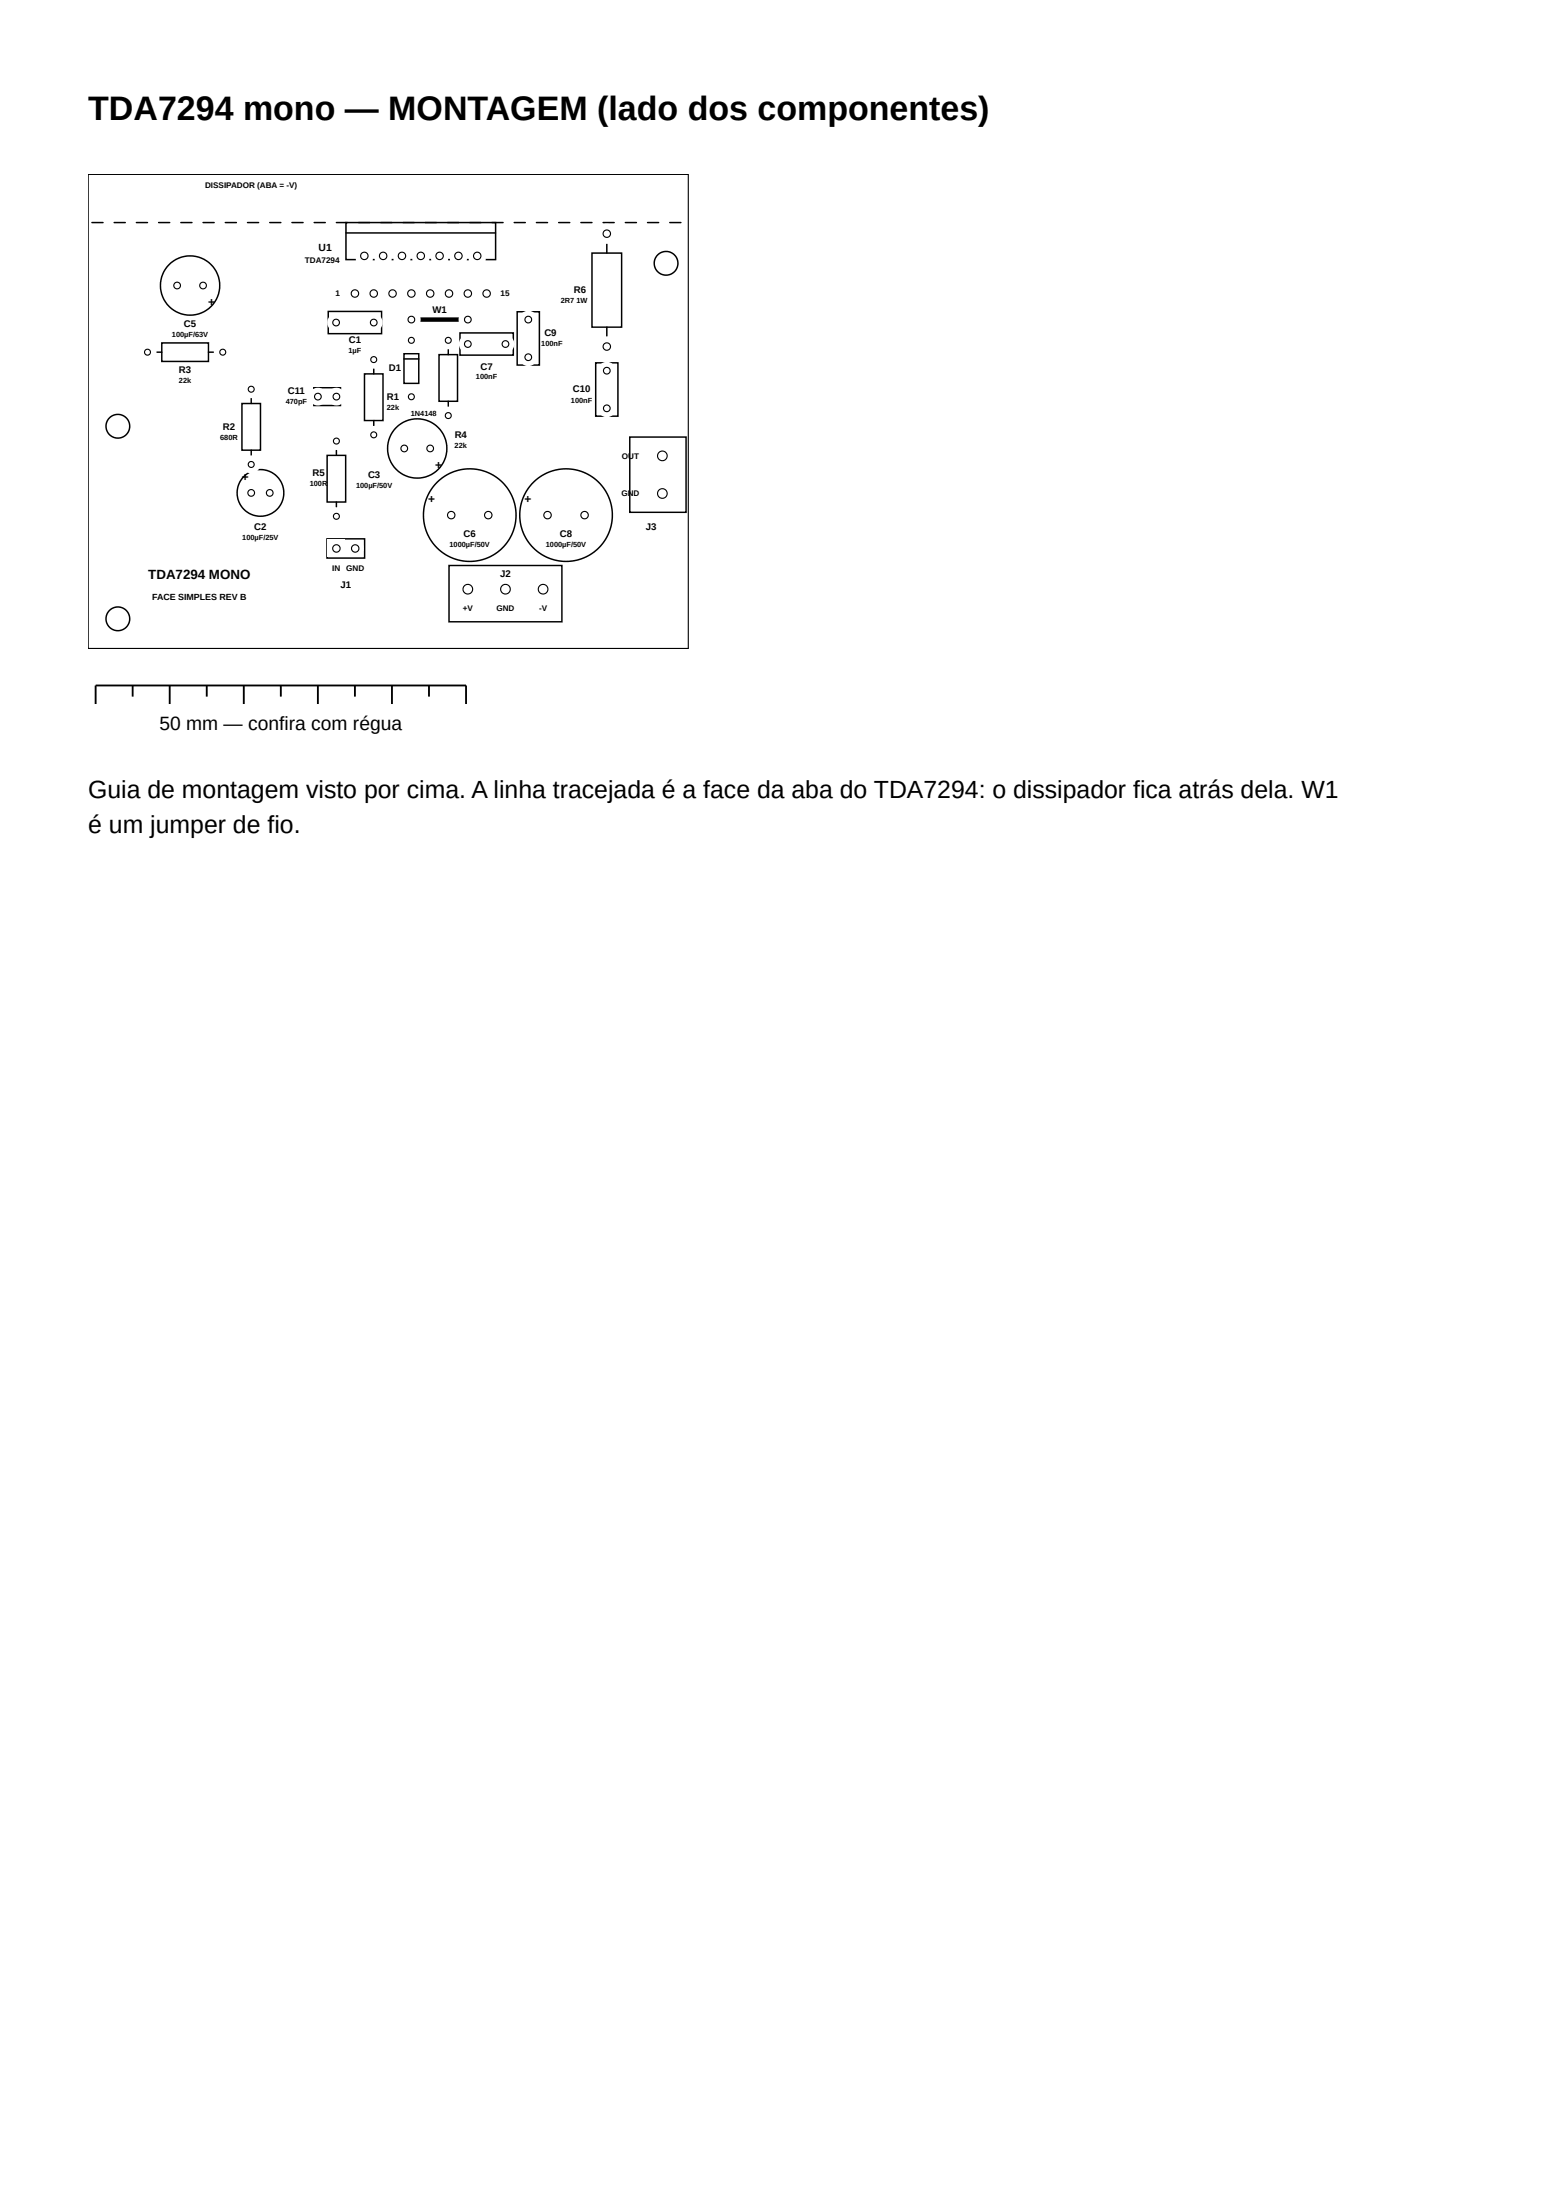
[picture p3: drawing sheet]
<svg xmlns="http://www.w3.org/2000/svg" width="210mm" height="297mm" viewBox="0 0 210 297" stroke-linecap="round" stroke-linejoin="round" font-family="sans-serif">
<path d="M11.9 23.5h81v64h-81z" fill="none" stroke="#000" stroke-width=".15"/>
<g fill="none" stroke="#000" stroke-width=".2">
<path d="M12.4 30h1.5M15.4 30h1.5M18.4 30h1.5M21.4 30h1.5M24.4 30h1.5M27.4 30h1.5M30.4 30h1.5M33.4 30h1.5M36.4 30h1.5M39.4 30h1.5M42.4 30h1.5M45.4 30h1.5"/>
<path d="M46.7 30h20.2v5h-20.2zM46.7 31.4h20.2M48.4 30h1.5M51.4 30h1.5M54.4 30h1.5M57.4 30h1.5M60.4 30h1.5M63.4 30h1.5M66.4 30h1.5M69.4 30h1.5M72.4 30h1.5M75.4 30h1.5"/>
<path d="M78.4 30h1.5M79.9 34.2h4v10h-4zM81.4 30h1.5M81.9 32.9v1.3M84.4 30h1.5M87.4 30h1.5M90.4 30h1.5M21.2 47.5h.6M21.8 46.3h6.3v2.5h-6.3zM28.1 47.5h.7M32.7 54.5h2.5v6.3h-2.5zM33.9 53.8v.7"/>
<path d="M42.4 52.3h3.6v2.4h-3.6zM44.3 42h7.2v3h-7.2zM49.2 50.5h2.5v6.3h-2.5zM50.4 49.8v.7M50.4 56.8v.7M54.5 47.8h2v4h-2zM54.5 48.5h2M59.3 47.9h2.5v6.3h-2.5zM60.5 47.2v.7M60.5 54.2v.7M62.1 44.9h7.2v3h-7.2zM69.8 42.1h3v7.2h-3z"/>
<path d="M80.4 49h3v7.2h-3zM81.9 44.2v1.2M85 59h7.6v10.2h-7.6zM33.9 60.8v.7M44.1 72.7h5.1v2.6h-5.1zM44.2 61.5h2.5v6.3h-2.5zM45.4 60.8v.7M45.4 67.8v.7M60.6 76.3h15.2v7.6h-15.2z"/>
<circle cx="25.7" cy="38.5" r="4"/>
<circle cx="35.2" cy="66.5" r="3.1"/>
<circle cx="56.3" cy="60.5" r="4"/>
<circle cx="63.4" cy="69.5" r="6.2"/>
<circle cx="76.4" cy="69.5" r="6.2"/>
</g>
<path d="M55.5 43.1h7.6" fill="none" stroke="#000" stroke-width=".6"/>
<path d="M47.1 38.4a1.15 1.15 0 0 1 1.2-.2 1.15 1.15 0 0 1 .8 1v.8a1.15 1.15 0 0 1-1.2 1.2 1.15 1.15 0 0 1-1.1-1.2v-1.1z" fill="#fff"/>
<circle cx="47.9" cy="39.6" r=".5" fill="none" stroke="#000" stroke-width=".15"/>
<path d="M48.4 33.3a1.15 1.15 0 0 1 1.2-.2 1.15 1.15 0 0 1 .7 1v.8a1.15 1.15 0 0 1-1.1 1.2 1.15 1.15 0 0 1-1.2-1.2l.1-1z" fill="#fff"/>
<circle cx="49.2" cy="34.5" r=".5" fill="none" stroke="#000" stroke-width=".15"/>
<path d="M49.6 38.4a1.15 1.15 0 0 1 1.3-.2 1.15 1.15 0 0 1 .7 1v.8a1.15 1.15 0 0 1-1.2 1.2 1.15 1.15 0 0 1-1.1-1.2v-1.1z" fill="#fff"/>
<circle cx="50.4" cy="39.6" r=".5" fill="none" stroke="#000" stroke-width=".15"/>
<path d="M50.9 33.3a1.15 1.15 0 0 1 1.3-.2 1.15 1.15 0 0 1 .7 1v.8a1.15 1.15 0 0 1-1.2 1.2 1.15 1.15 0 0 1-1.1-1.2v-1z" fill="#fff"/>
<circle cx="51.7" cy="34.5" r=".5" fill="none" stroke="#000" stroke-width=".15"/>
<path d="M52.2 38.4a1.15 1.15 0 0 1 1.2-.2 1.15 1.15 0 0 1 .7 1v.8a1.15 1.15 0 0 1-1.1 1.2 1.15 1.15 0 0 1-1.2-1.2l.1-1.1z" fill="#fff"/>
<circle cx="53" cy="39.6" r=".5" fill="none" stroke="#000" stroke-width=".15"/>
<path d="M53.4 33.3a1.15 1.15 0 0 1 1.3-.2 1.15 1.15 0 0 1 .7 1v.8a1.15 1.15 0 0 1-1.1 1.2 1.15 1.15 0 0 1-1.2-1.2v-1z" fill="#fff"/>
<circle cx="54.3" cy="34.5" r=".5" fill="none" stroke="#000" stroke-width=".15"/>
<path d="M54.7 38.4a1.15 1.15 0 0 1 1.3-.2 1.15 1.15 0 0 1 .7 1v.8a1.15 1.15 0 0 1-1.2 1.2 1.15 1.15 0 0 1-1.1-1.2v-1.1z" fill="#fff"/>
<circle cx="55.5" cy="39.6" r=".5" fill="none" stroke="#000" stroke-width=".15"/>
<path d="M56 33.3a1.15 1.15 0 0 1 1.2-.2 1.15 1.15 0 0 1 .7 1v.8a1.15 1.15 0 0 1-1.1 1.2 1.15 1.15 0 0 1-1.2-1.2l.1-1z" fill="#fff"/>
<circle cx="56.8" cy="34.5" r=".5" fill="none" stroke="#000" stroke-width=".15"/>
<path d="M57.3 38.4a1.15 1.15 0 0 1 1.2-.2 1.15 1.15 0 0 1 .7 1v.8a1.15 1.15 0 0 1-1.1 1.2 1.15 1.15 0 0 1-1.2-1.2l.1-1.1z" fill="#fff"/>
<circle cx="58.1" cy="39.6" r=".5" fill="none" stroke="#000" stroke-width=".15"/>
<path d="M58.5 33.3a1.15 1.15 0 0 1 1.3-.2 1.15 1.15 0 0 1 .7 1v.8a1.15 1.15 0 0 1-1.2 1.2 1.15 1.15 0 0 1-1.1-1.2v-1z" fill="#fff"/>
<circle cx="59.3" cy="34.5" r=".5" fill="none" stroke="#000" stroke-width=".15"/>
<path d="M59.8 38.4a1.15 1.15 0 0 1 1.2-.2 1.15 1.15 0 0 1 .8 1v.8a1.15 1.15 0 0 1-1.2 1.2 1.15 1.15 0 0 1-1.1-1.2v-1.1z" fill="#fff"/>
<circle cx="60.6" cy="39.6" r=".5" fill="none" stroke="#000" stroke-width=".15"/>
<path d="M61.1 33.3a1.15 1.15 0 0 1 1.2-.2 1.15 1.15 0 0 1 .7 1v.8a1.15 1.15 0 0 1-1.1 1.2 1.15 1.15 0 0 1-1.2-1.2l.1-1z" fill="#fff"/>
<circle cx="61.9" cy="34.5" r=".5" fill="none" stroke="#000" stroke-width=".15"/>
<path d="M62.3 38.4a1.15 1.15 0 0 1 1.3-.2 1.15 1.15 0 0 1 .7 1v.8a1.15 1.15 0 0 1-1.2 1.2 1.15 1.15 0 0 1-1.1-1.2v-1.1z" fill="#fff"/>
<circle cx="63.1" cy="39.6" r=".5" fill="none" stroke="#000" stroke-width=".15"/>
<path d="M63.6 33.3a1.15 1.15 0 0 1 1.3-.2 1.15 1.15 0 0 1 .7 1v.8a1.15 1.15 0 0 1-1.2 1.2 1.15 1.15 0 0 1-1.1-1.2v-1z" fill="#fff"/>
<circle cx="64.4" cy="34.5" r=".5" fill="none" stroke="#000" stroke-width=".15"/>
<path d="M64.9 38.4a1.15 1.15 0 0 1 1.2-.2 1.15 1.15 0 0 1 .7 1v.8a1.15 1.15 0 0 1-1.1 1.2 1.15 1.15 0 0 1-1.2-1.2l.1-1.1z" fill="#fff"/>
<circle cx="65.7" cy="39.6" r=".5" fill="none" stroke="#000" stroke-width=".15"/>
<path d="M26.2 37.3h2.5v2.5h-2.5z" fill="#fff"/>
<circle cx="27.4" cy="38.5" r=".45" fill="none" stroke="#000" stroke-width=".15"/>
<circle cx="23.9" cy="38.5" r="1.25" fill="#fff"/>
<circle cx="23.9" cy="38.5" r=".45" fill="none" stroke="#000" stroke-width=".15"/>
<circle cx="19.9" cy="47.5" r="1.2" fill="#fff"/>
<circle cx="19.9" cy="47.5" r=".4" fill="none" stroke="#000" stroke-width=".15"/>
<circle cx="30.1" cy="47.5" r="1.2" fill="#fff"/>
<circle cx="30.1" cy="47.5" r=".4" fill="none" stroke="#000" stroke-width=".15"/>
<circle cx="33.9" cy="52.5" r="1.2" fill="#fff"/>
<circle cx="33.9" cy="52.5" r=".4" fill="none" stroke="#000" stroke-width=".15"/>
<circle cx="33.9" cy="62.7" r="1.2" fill="#fff"/>
<circle cx="33.9" cy="62.7" r=".4" fill="none" stroke="#000" stroke-width=".15"/>
<path d="M32.7 65.3h2.5v2.5h-2.5z" fill="#fff"/>
<circle cx="33.9" cy="66.5" r=".45" fill="none" stroke="#000" stroke-width=".15"/>
<circle cx="36.4" cy="66.5" r="1.25" fill="#fff"/>
<circle cx="36.4" cy="66.5" r=".45" fill="none" stroke="#000" stroke-width=".15"/>
<circle cx="55.5" cy="43.1" r="1.25" fill="#fff"/>
<circle cx="55.5" cy="43.1" r=".45" fill="none" stroke="#000" stroke-width=".15"/>
<circle cx="63.1" cy="43.1" r="1.25" fill="#fff"/>
<circle cx="63.1" cy="43.1" r=".45" fill="none" stroke="#000" stroke-width=".15"/>
<circle cx="55.5" cy="53.6" r="1.2" fill="#fff"/>
<circle cx="55.5" cy="53.6" r=".4" fill="none" stroke="#000" stroke-width=".15"/>
<path d="M54.3 44.7h2.4v2.4h-2.4z" fill="#fff"/>
<circle cx="55.5" cy="45.9" r=".4" fill="none" stroke="#000" stroke-width=".15"/>
<circle cx="60.5" cy="45.9" r="1.2" fill="#fff"/>
<circle cx="60.5" cy="45.9" r=".4" fill="none" stroke="#000" stroke-width=".15"/>
<circle cx="60.5" cy="56.1" r="1.2" fill="#fff"/>
<circle cx="60.5" cy="56.1" r=".4" fill="none" stroke="#000" stroke-width=".15"/>
<path d="M56.8 59.3h2.5v2.5h-2.5z" fill="#fff"/>
<circle cx="58.1" cy="60.5" r=".45" fill="none" stroke="#000" stroke-width=".15"/>
<circle cx="54.6" cy="60.5" r="1.25" fill="#fff"/>
<circle cx="54.6" cy="60.5" r=".45" fill="none" stroke="#000" stroke-width=".15"/>
<circle cx="45.4" cy="43.5" r="1.2" fill="#fff"/>
<circle cx="45.4" cy="43.5" r=".45" fill="none" stroke="#000" stroke-width=".15"/>
<circle cx="50.4" cy="43.5" r="1.2" fill="#fff"/>
<circle cx="50.4" cy="43.5" r=".45" fill="none" stroke="#000" stroke-width=".15"/>
<circle cx="50.4" cy="48.5" r="1.2" fill="#fff"/>
<circle cx="50.4" cy="48.5" r=".4" fill="none" stroke="#000" stroke-width=".15"/>
<circle cx="50.4" cy="58.7" r="1.2" fill="#fff"/>
<circle cx="50.4" cy="58.7" r=".4" fill="none" stroke="#000" stroke-width=".15"/>
<circle cx="42.9" cy="53.5" r="1.2" fill="#fff"/>
<circle cx="42.9" cy="53.5" r=".45" fill="none" stroke="#000" stroke-width=".15"/>
<circle cx="45.4" cy="53.5" r="1.2" fill="#fff"/>
<circle cx="45.4" cy="53.5" r=".45" fill="none" stroke="#000" stroke-width=".15"/>
<circle cx="45.4" cy="59.5" r="1.2" fill="#fff"/>
<circle cx="45.4" cy="59.5" r=".4" fill="none" stroke="#000" stroke-width=".15"/>
<circle cx="45.4" cy="69.7" r="1.2" fill="#fff"/>
<circle cx="45.4" cy="69.7" r=".4" fill="none" stroke="#000" stroke-width=".15"/>
<path d="M44.3 72.9h2.3v2.3h-2.3z" fill="#fff"/>
<circle cx="45.4" cy="74" r=".5" fill="none" stroke="#000" stroke-width=".15"/>
<circle cx="47.9" cy="74" r="1.15" fill="#fff"/>
<circle cx="47.9" cy="74" r=".5" fill="none" stroke="#000" stroke-width=".15"/>
<circle cx="63.1" cy="46.4" r="1.2" fill="#fff"/>
<circle cx="63.1" cy="46.4" r=".45" fill="none" stroke="#000" stroke-width=".15"/>
<circle cx="68.2" cy="46.4" r="1.2" fill="#fff"/>
<circle cx="68.2" cy="46.4" r=".45" fill="none" stroke="#000" stroke-width=".15"/>
<circle cx="71.3" cy="43.1" r="1.2" fill="#fff"/>
<circle cx="71.3" cy="43.1" r=".45" fill="none" stroke="#000" stroke-width=".15"/>
<circle cx="71.3" cy="48.2" r="1.2" fill="#fff"/>
<circle cx="71.3" cy="48.2" r=".45" fill="none" stroke="#000" stroke-width=".15"/>
<path d="M59.6 68.2h2.7v2.7h-2.7z" fill="#fff"/>
<circle cx="60.9" cy="69.5" r=".5" fill="none" stroke="#000" stroke-width=".15"/>
<circle cx="65.9" cy="69.5" r="1.35" fill="#fff"/>
<circle cx="65.9" cy="69.5" r=".5" fill="none" stroke="#000" stroke-width=".15"/>
<path d="M72.6 68.2h2.7v2.7h-2.7z" fill="#fff"/>
<circle cx="73.9" cy="69.5" r=".5" fill="none" stroke="#000" stroke-width=".15"/>
<circle cx="78.9" cy="69.5" r="1.35" fill="#fff"/>
<circle cx="78.9" cy="69.5" r=".5" fill="none" stroke="#000" stroke-width=".15"/>
<path d="M61.7 78.1h2.9v2.9h-2.9z" fill="#fff"/>
<circle cx="63.1" cy="79.5" r=".65" fill="none" stroke="#000" stroke-width=".15"/>
<circle cx="68.2" cy="79.5" r="1.45" fill="#fff"/>
<circle cx="68.2" cy="79.5" r=".65" fill="none" stroke="#000" stroke-width=".15"/>
<circle cx="73.3" cy="79.5" r="1.45" fill="#fff"/>
<circle cx="73.3" cy="79.5" r=".65" fill="none" stroke="#000" stroke-width=".15"/>
<path d="M88 60.1h2.9v2.9h-2.9z" fill="#fff"/>
<circle cx="89.4" cy="61.5" r=".65" fill="none" stroke="#000" stroke-width=".15"/>
<circle cx="89.4" cy="66.6" r="1.45" fill="#fff"/>
<circle cx="89.4" cy="66.6" r=".65" fill="none" stroke="#000" stroke-width=".15"/>
<circle cx="81.9" cy="31.5" r="1.35" fill="#fff"/>
<circle cx="81.9" cy="31.5" r=".5" fill="none" stroke="#000" stroke-width=".15"/>
<circle cx="81.9" cy="46.8" r="1.35" fill="#fff"/>
<circle cx="81.9" cy="46.8" r=".5" fill="none" stroke="#000" stroke-width=".15"/>
<circle cx="81.9" cy="50" r="1.2" fill="#fff"/>
<circle cx="81.9" cy="50" r=".45" fill="none" stroke="#000" stroke-width=".15"/>
<circle cx="81.9" cy="55.1" r="1.2" fill="#fff"/>
<circle cx="81.9" cy="55.1" r=".45" fill="none" stroke="#000" stroke-width=".15"/>
<g fill="none" stroke="#000" stroke-width=".2">
<circle cx="89.9" cy="35.5" r="1.6"/>
<circle cx="15.9" cy="57.5" r="1.6"/>
<circle cx="15.9" cy="83.5" r="1.6"/>
</g>
<path d="M12.9 95v-2.5h50v2.5M17.9 92.5v1.5M22.9 92.5v2.5M27.9 92.5v1.5M32.9 92.5v2.5M37.9 92.5v1.5M42.9 92.5v2.5M47.9 92.5v1.5M52.9 92.5v2.5M57.9 92.5v1.5" fill="none" stroke="#000" stroke-width=".25"/>
<text font-size="4.6" x="11.9" y="16.1">TDA7294 mono — MONTAGEM (lado dos componentes)</text>
<g font-size="3.3">
<text x="11.9" y="107.7">Guia de montagem visto por cima. A linha tracejada é a face da aba do TDA7294: o dissipador fica atrás dela. W1</text>
<text x="11.9" y="112.4">é um jumper de fio.</text>
</g>
<text font-size="2.6" x="21.5" y="98.5">50 mm — confira com régua</text>
<text font-size="1.8" x="20" y="78.2">TDA7294 MONO</text>
<g font-size="1.6">
<text x="28.1" y="41.3">+</text>
<text x="32.6" y="64.9">+</text>
<text x="58.7" y="63.3">+</text>
<text x="57.8" y="67.9">+</text>
<text x="70.8" y="67.9">+</text>
</g>
<text font-size="1.4" x="43" y="33.9">U1</text>
<g font-size="1.3">
<text x="77.5" y="39.6">R6</text>
<text x="24.8" y="44.1">C5</text>
<text x="47.1" y="46.3">C1</text>
<text x="58.4" y="42.2">W1</text>
<text x="73.5" y="45.3">C9</text>
<text x="24.2" y="50.3">R3</text>
<text x="38.9" y="53.2">C11</text>
<text x="52.5" y="50.2">D1</text>
<text x="64.9" y="49.9">C7</text>
<text x="77.3" y="53">C10</text>
<text x="30.1" y="58">R2</text>
<text x="52.2" y="54">R1</text>
<text x="61.4" y="59.1">R4</text>
<text x="42.2" y="64.2">R5</text>
<text x="49.7" y="64.5">C3</text>
<text x="34.3" y="71.5">C2</text>
<text x="87.2" y="71.5">J3</text>
<text x="62.6" y="72.5">C6</text>
<text x="67.5" y="77.8">J2</text>
<text x="75.6" y="72.5">C8</text>
<text x="45.9" y="79.3">J1</text>
</g>
<text font-size="1.2" x="20.5" y="80.9">FACE SIMPLES REV B</text>
<g font-size="1.1">
<text x="27.7" y="25.3">DISSIPADOR (ABA = -V)</text>
<text x="41.2" y="35.5">TDA7294</text>
<text x="45.3" y="40">1</text>
<text x="67.6" y="40">15</text>
<text x="83.9" y="61.9">OUT</text>
<text x="83.9" y="67">GND</text>
<text x="44.9" y="77">IN</text>
<text x="46.7" y="77">GND</text>
<text x="62.5" y="82.5">+V</text>
<text x="67" y="82.5">GND</text>
<text x="72.8" y="82.5">-V</text>
</g>
<g font-size="1">
<text x="75.7" y="40.9">2R7</text>
<text x="77.8" y="40.9">1W</text>
<text x="23.2" y="45.5">100µF/63V</text>
<text x="47" y="47.7">1µF</text>
<text x="73.1" y="46.7">100nF</text>
<text x="24.2" y="51.7">22k</text>
<text x="64.2" y="51.2">100nF</text>
<text x="29.7" y="59.4">680R</text>
<text x="38.6" y="54.6">470pF</text>
<text x="52.2" y="55.4">22k</text>
<text x="55.5" y="56.2">1N4148</text>
<text x="77.1" y="54.3">100nF</text>
<text x="41.8" y="65.6">100R</text>
<text x="48.1" y="65.9">100µF/50V</text>
<text x="61.4" y="60.5">22k</text>
<text x="32.7" y="72.9">100µF/25V</text>
<text x="60.7" y="73.9">1000µF/50V</text>
<text x="73.7" y="73.9">1000µF/50V</text>
</g>
</svg>
